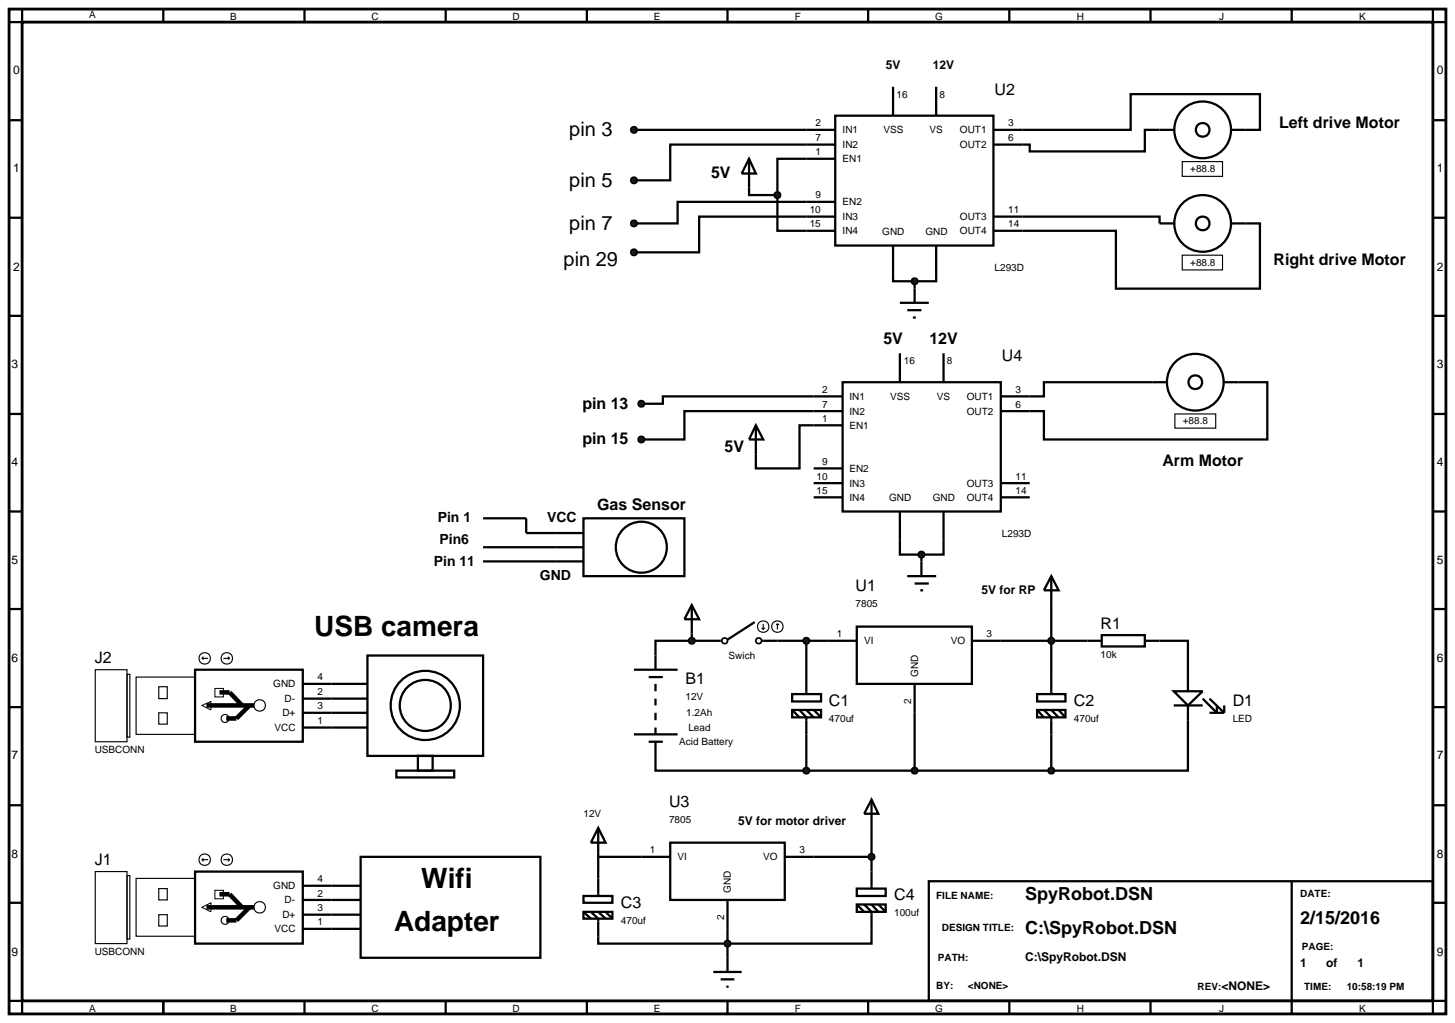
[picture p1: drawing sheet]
<svg xmlns="http://www.w3.org/2000/svg" width="257mm" height="180mm" viewBox="0 0 257 180" stroke-linecap="round" stroke-linejoin="round" font-family="sans-serif">
<path d="M1.6 1.6h253.4v177.2h-253.4zM3.9 3.9h248.8v172.6h-248.8z" fill="none" stroke="#000" stroke-width=".5"/>
<g fill="none" stroke="#000" stroke-width=".4">
<path d="M3.9 1.6v2.3h-2.3M28.8 1.6v2.3M53.7 1.6v2.3M78.6 1.6v2.3M103.5 1.6v2.3M128.3 1.6v2.3M153.1 1.6v2.3M157.5 15.3v5.1M165.1 15.3v5.1M178 1.6v2.3M202.9 1.6v2.3M227.8 1.6v2.3"/>
<path d="M252.7 1.6v2.3h2.3M1.6 21.2h2.3M1.6 38.4h2.3M111.8 22.9h35.5M132.1 33.1v1.3h5M137.1 34.4v6.3h10.2M147.3 20.4h27.9v22.9h-27.9zM147.3 28h-10.2v6.4M147.3 25.5h-29.1v6.3h-6.4M147.3 35.6h-27.8v3.8h-7.7M147.3 38.2h-24v6.3h-11.5M175.2 22.9h24.2v-6.3h22.8v6.3h-5"/>
<path d="M175.2 38.2h29.3v1.2h2.5M207 22.9h-5.1v3.8h-20.3v-1.2h-6.4M217.2 39.4h5v11.5h-25.4v-10.2h-21.6M252.7 21.2h2.3M252.7 38.4h2.3M1.6 55.7h2.3M157.5 43.3v6.3h3.8M158.7 53.4h5.1M160 54.7h2.5M161 56h.5M161.3 49.6v3.8M165.1 43.3v6.3h-3.8"/>
<path d="M252.7 55.7h2.3M1.6 73h2.3M143.5 69.9h-26.6v1.3h-3.8M143.5 72.5h-22.8v5h-7.6M143.5 75h-2.5v7.6h-7.7v-2.5M203.2 67.4h-19.1v2.5h-2.5M218.4 67.4h5.1v10.1h-39.4v-5h-2.5M252.7 73h2.3M1.6 90.2h2.3M158.7 95.2v2.6h3.8M162.5 97.8v1.2M166.4 95.2v2.6h-3.9"/>
<path d="M252.7 90.2h2.3M1.6 107.4h2.3M34.4 118.1h19v12.7h-19zM64.8 115.6h20.4v17.7h-20.4zM111.8 118.1h7.7M114.4 119.4h2.5M122 113h-6.4v5.1M122 113h5.3M122 111.7v1.3M133.1 109.7l-4.8 3.1M134.3 113h16.8M142.2 113v6.4"/>
<path d="M151.1 110.5h20.3v10.1h-20.3zM171.4 113h22.9M185.4 101.6l1.3 2.5h-2.6zM185.4 101.6v17.8M194.3 112h7.6v2h-7.6zM201.9 113h7.6v8.9M252.7 107.4h2.3M1.6 124.7h2.3M53.4 125.7h11.4M53.4 128.3h11.4M53.4 123.2h11.4M53.4 120.6h11.4"/>
<path d="M69.9 135.9h10.2v1.2h-10.2zM73.7 133.3h2.6v2.6h-2.6zM111.8 129.5h7.7M114.4 130.8h2.5M115.6 130.8v5.1h26.6M115.6 120.6v1.3M115.6 123.2v1.2M115.6 125.7v1.3M115.6 128.3v1.2M142.2 129.5v6.4M142.2 135.9h43.2M161.3 120.6v15.3"/>
<path d="M185.4 129.5v6.4M207 121.9h5.1l-2.6 2.5zM207 124.4h5.1M209.5 124.4v11.5h-24.1M212.1 123.2l2.5 2.5v-1.3M213.3 123.2l2.6 2.5M213.3 125.7h2.6M215.9 124.4v1.3M252.7 124.7h2.3M1.6 142h2.3M1.6 159.2h2.3M34.4 153.7h19v12.7h-19z"/>
<path d="M53.4 158.7h10.2M53.4 156.2h10.2M63.6 151.1h31.7v17.8h-31.7zM118.2 148.6h20.2v10.1h-20.2zM118.2 151.1h-12.7v3.8M128.3 158.7v12.7M138.4 151.1h15.3M153.7 141l1.2 2.5h-2.5zM153.7 141v12.7M163.8 155.4h88.9v21.1h-88.9zM227.8 155.4v23.4M252.7 142h2.3"/>
<path d="M252.7 159.2h2.3M1.6 176.5h2.3v2.3M28.8 176.5v2.3M53.4 163.8h10.2M53.4 161.3h10.2M53.7 176.5v2.3M78.6 176.5v2.3M103.5 176.5v2.3M125.8 171.4h5M127.1 172.7h2.4M128.1 174h.4M128.3 176.5v2.3"/>
<path d="M153.1 176.5v2.3M153.7 163.8v2.6h-48.2v-1.3M178 176.5v2.3M202.9 176.5v2.3M255 176.5h-2.3v2.3"/>
<circle cx="212.1" cy="22.9" r="1.21"/>
<circle cx="212.1" cy="39.4" r="1.21"/>
<circle cx="212.1" cy="39.4" r="5"/>
<circle cx="212.1" cy="22.9" r="5"/>
<circle cx="75" cy="124.4" r="4.5"/>
<circle cx="75" cy="124.4" r="6.1"/>
</g>
<g fill="none" stroke="#000" stroke-width=".3">
<circle cx="127.8" cy="113" r=".51"/>
<circle cx="133.8" cy="113" r=".51"/>
</g>
<g fill="none" stroke="#000" stroke-width=".2">
<path d="M208.5 28.5h7.1v2.6h-7.1zM208.5 45h7.1v2.6h-7.1zM16.8 118.1h5.6v12.7h-5.6zM22.4 118.9h.5v11.1h-.5zM24 119.4h10.4v10.1h-10.4zM35.6 116.1h1.1M35.6 116.1l.3 .2M35.9 115.8l-.3 .3M39.4 116.1h1.1M40.2 115.8l.3 .3M40.5 116.1l-.3 .2M134.3 110.7l.3 .3"/>
<path d="M134.6 110v1M134.9 110.7l-.3 .3M137.1 110l-.2 .2M137.1 110l.3 .2M137.1 110v1M28 121.1h1.5v2.1h-1.5zM28 125.7h1.5v2h-1.5zM16.8 153.7h5.6v12.7h-5.6zM22.4 154.4h.5v11.2h-.5zM24 154.9h10.4v10.2h-10.4zM28 156.7h1.5v2h-1.5zM35.6 151.6h1.1"/>
<path d="M35.6 151.6l.3 .3M35.9 151.4l-.3 .2M39.4 151.6h1.1M40.2 151.4l.3 .2M40.5 151.6l-.3 .3M28 161.3h1.5v2h-1.5z"/>
<circle cx="36.1" cy="116.1" r="1.01"/>
<circle cx="40" cy="116.1" r="1.01"/>
<circle cx="134.6" cy="110.5" r="1.01"/>
<circle cx="137.1" cy="110.5" r="1.01"/>
<circle cx="39.7" cy="126.7" r=".7"/>
<circle cx="45.8" cy="124.4" r="1.01"/>
<circle cx="36.1" cy="151.6" r="1.01"/>
<circle cx="40" cy="151.6" r="1.01"/>
<circle cx="39.7" cy="162.3" r=".7"/>
<circle cx="45.8" cy="160" r="1.01"/>
</g>
<path d="M36.4 124.4h8.4M38.7 122.1h1.8l2.2 2.3M44 124.4l-2.3 2.3h-1.8M36.4 160h8.4M38.7 157.7h1.8l2.2 2.3M44 160l-2.3 2.3h-1.8" fill="none" stroke="#000" stroke-width=".8" stroke-linecap="butt"/>
<path d="M35.6 124.4l1.6-.7v1.5zM37.9 121.4h1.5v1.5h-1.5zM35.6 160l1.6-.8v1.6zM37.9 157h1.5v1.5h-1.5z" fill="none" stroke="#000" stroke-width=".18"/>
<g fill="#004000" stroke="#000" stroke-width=".4">
<path d="M185 112.7l.4-.2-.5 .5zM185.4 112.5l.4 .2 .1 .3zM185.4 113.5l.5-.5-.2 .4zM184.9 113l.5 .5-.3-.1z"/>
<path d="M161 135.5l.3-.1-.5 .5zM161.3 135.4l.3 .1 .2 .4zM161.8 135.9l-.2 .4-.3 .1zM160.8 135.9l.5 .5-.4-.2z"/>
</g>
<g fill="#004000">
<path d="M184.9 113l.5-.5 .5 .5-.5 .5z"/>
<path d="M161.3 135.4l.5 .5-.5 .5-.5-.5z"/>
</g>
<g fill="none" stroke="#000" stroke-width=".4">
<path d="M102.9 158h5.1v1.2h-5.1zM105.5 154.9v3.1M151.1 156.7h5.1v1.3h-5.1zM151.1 159.5h5.1v1.3h-5.1zM151.1 159.5l1.3 1.3M152.4 159.5l1.3 1.3v3M153.7 153.7v3M153.7 159.5l1.2 1.3M154.9 159.5l1.3 1.3M102.9 160.8h5.1v1.2h-5.1zM102.9 160.8l1.3 1.2M104.2 160.8l1.3 1.2v3.1"/>
<path d="M105.5 160.8l1.3 1.2M106.8 160.8l1.2 1.2"/>
</g>
<g fill="#004000" stroke="#000" stroke-width=".4">
<path d="M128 166l.3-.1-.5 .5zM128.3 165.9l.3 .1 .2 .4zM128.8 166.4l-.2 .4-.3 .1zM127.8 166.4l.5 .5-.3-.1z"/>
<path d="M153.3 150.8l.4-.2-.5 .5zM153.7 150.6l.4 .2 .1 .3zM154.2 151.1l-.2 .4-.3 .1zM153.2 151.1l.5 .5-.3-.1z"/>
</g>
<g fill="#004000">
<path d="M128.3 165.9l.5 .5-.5 .5-.5-.5z"/>
<path d="M153.7 150.6l.5 .5-.5 .5-.5-.5z"/>
</g>
<path d="M122 106.7l1.3 2.5h-2.6zM122 106.7v5M105.5 146l1.3 2.6h-2.6zM105.5 146v5.1" fill="none" stroke="#000" stroke-width=".4"/>
<path d="M121.6 112.7l.4-.2-.5 .5zM122 112.5l.4 .2 .1 .3zM122.5 113l-.2 .4-.3 .1zM121.5 113l.5 .5-.3-.1z" fill="#004000" stroke="#000" stroke-width=".4"/>
<path d="M121.5 113l.5-.5 .5 .5-.5 .5z" fill="#004000"/>
<path d="M142.2 119.4v3M139.7 122.4h5.1v1.3h-5.1zM139.7 125.2h5.1v1.3h-5.1zM139.7 125.2l1.3 1.3M141 125.2l1.2 1.3v3M142.2 125.2l1.3 1.3M143.5 125.2l1.3 1.3" fill="none" stroke="#000" stroke-width=".4"/>
<g fill="#004000" stroke="#000" stroke-width=".4">
<path d="M141.8 112.7l.4-.2-.5 .5zM142.2 112.5l.4 .2 .1 .3zM142.7 113l-.2 .4-.3 .1zM141.7 113l.5 .5-.3-.1z"/>
<path d="M141.8 135.6l.4-.2-.5 .5zM142.2 135.4l.3 .1 .2 .4zM142.7 135.9l-.1 .3-.4 .2zM141.7 135.9l.5 .5-.3-.1z"/>
</g>
<g fill="#004000">
<path d="M141.7 113l.5-.5 .5 .5-.5 .5z"/>
<path d="M141.7 135.9l.5-.5 .5 .5-.5 .5z"/>
</g>
<path d="M185.4 119.4v3M182.9 122.4h5v1.3h-5zM182.9 125.2h5v1.3h-5zM182.9 125.2l1.2 1.3M184.1 125.2l1.3 1.3v3M185.4 125.2l1.3 1.3M186.7 125.2l1.2 1.3" fill="none" stroke="#000" stroke-width=".4"/>
<path d="M185 135.6l.4-.2-.5 .5zM185.4 135.4l.3 .1 .2 .4zM185.9 135.9l-.1 .3-.4 .2zM184.9 135.9l.5 .5-.4-.2z" fill="#004000" stroke="#000" stroke-width=".4"/>
<path d="M184.9 135.9l.5-.5 .5 .5-.5 .5z" fill="#004000"/>
<g fill="none" stroke="#000" stroke-width=".4">
<path d="M143.5 69.9h5.1M143.5 72.5h5.1M143.5 75h5.1M148.6 67.4h27.9v22.8h-27.9zM158.7 62.3v5.1M166.4 62.3v5.1M176.5 69.9h5.1M176.5 72.5h5.1M143.5 85.2h5.1M143.5 87.7h5.1M143.5 82.6h5.1M158.7 90.2v5"/>
<path d="M166.4 90.2v5M176.5 85.2h5.1M176.5 87.7h5.1"/>
</g>
<path d="M160.9 49.3l.4-.2-.5 .5zM161.3 49.1l.3 .1 .2 .4zM161.8 49.6l-.1 .3-.4 .2zM160.8 49.6l.5 .5-.4-.2z" fill="#004000" stroke="#000" stroke-width=".4"/>
<path d="M160.8 49.6l.5-.5 .5 .5-.5 .5z" fill="#004000"/>
<path d="M162.5 99v2.6M160 101.6h5.1M161.3 102.9h2.5M162.3 104.1h.5" fill="none" stroke="#000" stroke-width=".4"/>
<path d="M162.2 97.4l.3-.1-.5 .5zM162.5 97.3l.3 .1 .2 .4zM163 97.8l-.1 .3-.4 .2zM162 97.8l.5 .5-.4-.2z" fill="#004000" stroke="#000" stroke-width=".4"/>
<path d="M162.5 97.3l.5 .5-.5 .5-.5-.5z" fill="#004000"/>
<path d="M132.1 28l1.2 2.6h-2.5zM132.1 28v5.1" fill="none" stroke="#000" stroke-width=".4"/>
<g fill="#004000" stroke="#000" stroke-width=".4">
<path d="M136.8 34l.3-.1-.5 .5zM137.1 33.9l.4 .2 .1 .3zM137.6 34.4l-.1 .3-.4 .2zM136.6 34.4l.5 .5-.3-.1z"/>
<path d="M111.5 22.5l.3-.1-.5 .5zM111.8 22.4l.3 .1 .2 .4zM111.8 23.4l.5-.5-.1 .3zM111.3 22.9l.5 .5-.4-.2z"/>
<path d="M111.5 31.4l.3-.1-.5 .5zM111.8 31.3l.3 .1 .2 .4zM111.8 32.3l.5-.5-.2 .4zM111.3 31.8l.5 .5-.4-.2z"/>
<path d="M111.5 39l.3-.1-.5 .5zM111.8 38.9l.3 .1 .2 .4zM111.8 39.9l.5-.5-.2 .4zM111.3 39.4l.5 .5-.4-.2z"/>
<path d="M111.5 44.1l.3-.1-.5 .5zM111.8 44l.3 .1 .2 .4zM111.8 45l.5-.5-.2 .4zM111.3 44.5l.5 .5-.4-.2z"/>
</g>
<g fill="#004000">
<path d="M137.1 33.9l.5 .5-.5 .5-.5-.5z"/>
<path d="M111.8 22.4l.5 .5-.5 .5-.5-.5z"/>
<path d="M111.8 31.3l.5 .5-.5 .5-.5-.5z"/>
<path d="M111.3 39.4l.5-.5 .5 .5-.5 .5z"/>
<path d="M111.8 44l.5 .5-.5 .5-.5-.5z"/>
</g>
<path d="M207.2 73h7.2v2.5h-7.2z" fill="none" stroke="#000" stroke-width=".2"/>
<g fill="none" stroke="#000" stroke-width=".4">
<path d="M203.2 67.4h2.5M215.9 67.4h2.5"/>
<circle cx="210.8" cy="67.4" r="1.21"/>
<circle cx="210.8" cy="67.4" r="5"/>
</g>
<g fill="#004000" stroke="#000" stroke-width=".4">
<path d="M112.8 70.8l.3-.1-.5 .5zM113.1 70.7l.4 .2 .1 .3zM113.1 71.7l.5-.5-.2 .4zM112.6 71.2l.5 .5-.3-.1z"/>
<path d="M112.7 77.2l.4-.2-.5 .5zM113.1 77l.3 .1 .2 .4zM113.1 78l.5-.5-.2 .4zM112.6 77.5l.5 .5-.3-.1z"/>
</g>
<g fill="#004000">
<path d="M113.1 70.7l.5 .5-.5 .5-.5-.5z"/>
<path d="M112.6 77.5l.5-.5 .5 .5-.5 .5z"/>
</g>
<g fill="none" stroke="#000" stroke-width=".4">
<path d="M133.3 75l1.3 2.5h-2.5zM133.3 75v5.1M85.2 91.4h7.6v2.6h10.1M85.2 96.5h17.7M85.2 99h17.7M102.9 91.4h17.8v10.2h-17.8z"/>
<circle cx="113.1" cy="96.5" r="4.5"/>
</g>
<g font-size="4.9">
<text x="55.4" y="112.2">USB camera</text>
<text x="74.3" y="156.6">Wifi</text>
<text x="69.5" y="164.2">Adapter</text>
</g>
<g font-size="3.5">
<text x="100.4" y="24">pin 3</text>
<text x="100.4" y="32.9">pin 5</text>
<text x="100.4" y="40.5">pin 7</text>
<text x="99.4" y="46.9">pin 29</text>
</g>
<g font-size="3.2">
<text x="180.8" y="158.8">SpyRobot.DSN</text>
<text x="180.8" y="164.7">C:\SpyRobot.DSN</text>
<text x="229.3" y="162.9">2/15/2016</text>
</g>
<g font-size="2.8">
<text x="175.4" y="16.8">U2</text>
<text x="225.6" y="22.6">Left drive Motor</text>
<text x="125.4" y="31.5">5V</text>
<text x="224.6" y="46.7">Right drive Motor</text>
<text x="155.8" y="60.7">5V</text>
<text x="163.9" y="60.7">12V</text>
<text x="176.7" y="63.7">U4</text>
<text x="102.7" y="72.1">pin 13</text>
<text x="102.7" y="78.4">pin 15</text>
<text x="127.8" y="79.7">5V</text>
<text x="205" y="82.3">Arm Motor</text>
<text x="105.3" y="89.9">Gas Sensor</text>
<text x="150.9" y="104.2">U1</text>
<text x="194.1" y="110.9">R1</text>
<text x="16.7" y="117">J2</text>
<text x="120.9" y="120.7">B1</text>
<text x="146.2" y="124.5">C1</text>
<text x="189.4" y="124.5">C2</text>
<text x="217.4" y="124.5">D1</text>
<text x="118" y="142.3">U3</text>
<text x="16.7" y="152.5">J1</text>
<text x="109.5" y="160.1">C3</text>
<text x="157.7" y="158.8">C4</text>
</g>
<g font-size="2.5">
<text x="77.2" y="92.1">Pin 1</text>
<text x="77.5" y="95.9">Pin6</text>
<text x="96.5" y="92.1">VCC</text>
<text x="76.5" y="99.7">Pin 11</text>
<text x="95.2" y="102.3">GND</text>
</g>
<g font-size="2.1">
<text x="2.3" y="13.1">0</text>
<text x="156.2" y="12.1">5V</text>
<text x="164.5" y="12.1">12V</text>
<text x="253.4" y="13.1">0</text>
<text x="2.3" y="30.4">1</text>
<text x="253.4" y="30.4">1</text>
<text x="2.3" y="47.7">2</text>
<text x="253.4" y="47.7">2</text>
<text x="2" y="64.9">3</text>
<text x="253.4" y="64.9">3</text>
<text x="2" y="82.2">4</text>
<text x="253.4" y="82.2">4</text>
<text x="2" y="99.4">5</text>
<text x="253.4" y="99.4">5</text>
<text x="173.1" y="104.7">5V for RP</text>
<text x="2" y="116.7">6</text>
<text x="253.4" y="116.7">6</text>
<text x="2" y="133.9">7</text>
<text x="253.4" y="133.9">7</text>
<text x="130.2" y="145.4">5V for motor driver</text>
<text x="2" y="151.2">8</text>
<text x="253.4" y="151.2">8</text>
<text x="2" y="168.5">9</text>
<text x="180.8" y="169.5">C:\SpyRobot.DSN</text>
<text x="229.3" y="170.5">1</text>
<text x="233.9" y="170.5">of</text>
<text x="239.4" y="170.5">1</text>
<text x="253.4" y="168.5">9</text>
<text x="215.4" y="174.6">&lt;NONE&gt;</text>
</g>
<g font-size="1.8">
<text x="15.7" y="3.2">A</text>
<text x="40.6" y="3.5">B</text>
<text x="65.5" y="3.5">C</text>
<text x="90.4" y="3.5">D</text>
<text x="115.3" y="3.5">E</text>
<text x="140.2" y="3.5">F</text>
<text x="164.9" y="3.5">G</text>
<text x="189.9" y="3.5">H</text>
<text x="215" y="3.5">J</text>
<text x="239.7" y="3.5">K</text>
<text x="158.1" y="17.3">16</text>
<text x="165.7" y="17.3">8</text>
<text x="143.8" y="22.3">2</text>
<text x="148.6" y="23.5">IN1</text>
<text x="155.8" y="23.5">VSS</text>
<text x="163.9" y="23.5">VS</text>
<text x="169.3" y="23.5">OUT1</text>
<text x="177.8" y="22.3">3</text>
<text x="143.8" y="24.9">7</text>
<text x="143.8" y="27.4">1</text>
<text x="148.6" y="26.1">IN2</text>
<text x="148.6" y="28.6">EN1</text>
<text x="169.3" y="26.1">OUT2</text>
<text x="177.8" y="24.9">6</text>
<text x="143.8" y="35">9</text>
<text x="209.9" y="30.4">+88.8</text>
<text x="142.8" y="37.6">10</text>
<text x="142.8" y="40.1">15</text>
<text x="148.6" y="38.8">IN3</text>
<text x="148.6" y="41.3">IN4</text>
<text x="148.6" y="36.2">EN2</text>
<text x="155.6" y="41.4">GND</text>
<text x="163.2" y="41.4">GND</text>
<text x="169.3" y="38.8">OUT3</text>
<text x="169.3" y="41.3">OUT4</text>
<text x="177.8" y="37.6">11</text>
<text x="177.8" y="40.1">14</text>
<text x="175.4" y="47.8">L293D</text>
<text x="209.9" y="46.9">+88.8</text>
<text x="159.4" y="64.2">16</text>
<text x="167" y="64.2">8</text>
<text x="145" y="69.3">2</text>
<text x="145" y="71.9">7</text>
<text x="149.8" y="70.5">IN1</text>
<text x="157" y="70.5">VSS</text>
<text x="165.2" y="70.5">VS</text>
<text x="170.5" y="70.5">OUT1</text>
<text x="179.1" y="69.3">3</text>
<text x="179.1" y="71.9">6</text>
<text x="145" y="74.4">1</text>
<text x="149.8" y="73.1">IN2</text>
<text x="149.8" y="75.6">EN1</text>
<text x="170.5" y="73.1">OUT2</text>
<text x="208.6" y="74.8">+88.8</text>
<text x="145" y="82">9</text>
<text x="149.8" y="83.2">EN2</text>
<text x="144" y="84.6">10</text>
<text x="144" y="87.1">15</text>
<text x="149.8" y="85.8">IN3</text>
<text x="149.8" y="88.3">IN4</text>
<text x="156.8" y="88.4">GND</text>
<text x="164.5" y="88.4">GND</text>
<text x="170.5" y="85.8">OUT3</text>
<text x="170.5" y="88.3">OUT4</text>
<text x="179.1" y="84.6">11</text>
<text x="179.1" y="87.1">14</text>
<text x="176.7" y="94.7">L293D</text>
<text x="150.9" y="107">7805</text>
<text x="147.6" y="112.4">1</text>
<text x="152.4" y="113.6">VI</text>
<text x="167.7" y="113.6">VO</text>
<text x="174" y="112.4">3</text>
<text x="56" y="120">4</text>
<text x="128.5" y="116.2">Swich</text>
<text x="161.9" y="119.4" transform="rotate(-90 161.9 119.4)">GND</text>
<text x="194.1" y="116">10k</text>
<text x="48.2" y="121.2">GND</text>
<text x="50.2" y="123.8">D-</text>
<text x="56" y="125.1">3</text>
<text x="56" y="122.6">2</text>
<text x="120.9" y="123.5">12V</text>
<text x="160.7" y="124.2" transform="rotate(-90 160.7 124.2)">2</text>
<text x="48.4" y="128.9">VCC</text>
<text x="49.8" y="126.3">D+</text>
<text x="56" y="127.7">1</text>
<text x="119.8" y="131.4">Acid Battery</text>
<text x="121" y="126.3">1.2Ah</text>
<text x="121.4" y="128.9">Lead</text>
<text x="146.2" y="127.3">470uf</text>
<text x="189.4" y="127.3">470uf</text>
<text x="217.4" y="127.3">LED</text>
<text x="16.7" y="132.8">USBCONN</text>
<text x="102.9" y="144.1">12V</text>
<text x="118" y="145.1">7805</text>
<text x="56" y="155.6">4</text>
<text x="114.6" y="150.5">1</text>
<text x="119.5" y="151.7">VI</text>
<text x="134.6" y="151.7">VO</text>
<text x="141" y="150.5">3</text>
<text x="48.2" y="156.8">GND</text>
<text x="49.8" y="161.9">D+</text>
<text x="50.2" y="159.3">D-</text>
<text x="56" y="160.7">3</text>
<text x="56" y="158.1">2</text>
<text x="128.9" y="157.5" transform="rotate(-90 128.9 157.5)">GND</text>
<text x="157.7" y="161.6">100uf</text>
<text x="165.1" y="158.6">FILE NAME:</text>
<text x="229.3" y="158.1">DATE:</text>
<text x="48.4" y="164.4">VCC</text>
<text x="56" y="163.2">1</text>
<text x="109.5" y="162.9">470uf</text>
<text x="127.7" y="162.3" transform="rotate(-90 127.7 162.3)">2</text>
<text x="166.1" y="164.2">DESIGN TITLE:</text>
<text x="229.6" y="167.5">PAGE:</text>
<text x="16.7" y="168.4">USBCONN</text>
<text x="165.4" y="169.5">PATH:</text>
<text x="15.7" y="178.4">A</text>
<text x="40.6" y="178.4">B</text>
<text x="65.5" y="178.4">C</text>
<text x="90.4" y="178.4">D</text>
<text x="115.3" y="178.4">E</text>
<text x="140.2" y="178.4">F</text>
<text x="164.9" y="178.4">G</text>
<text x="165.1" y="174.4">BY:</text>
<text x="170.7" y="174.4">&lt;NONE&gt;</text>
<text x="189.9" y="178.4">H</text>
<text x="211.2" y="174.6">REV:</text>
<text x="215" y="178.4">J</text>
<text x="230" y="174.6">TIME:</text>
<text x="237.5" y="174.6">10:58:19 PM</text>
<text x="239.7" y="178.4">K</text>
</g>
</svg>
